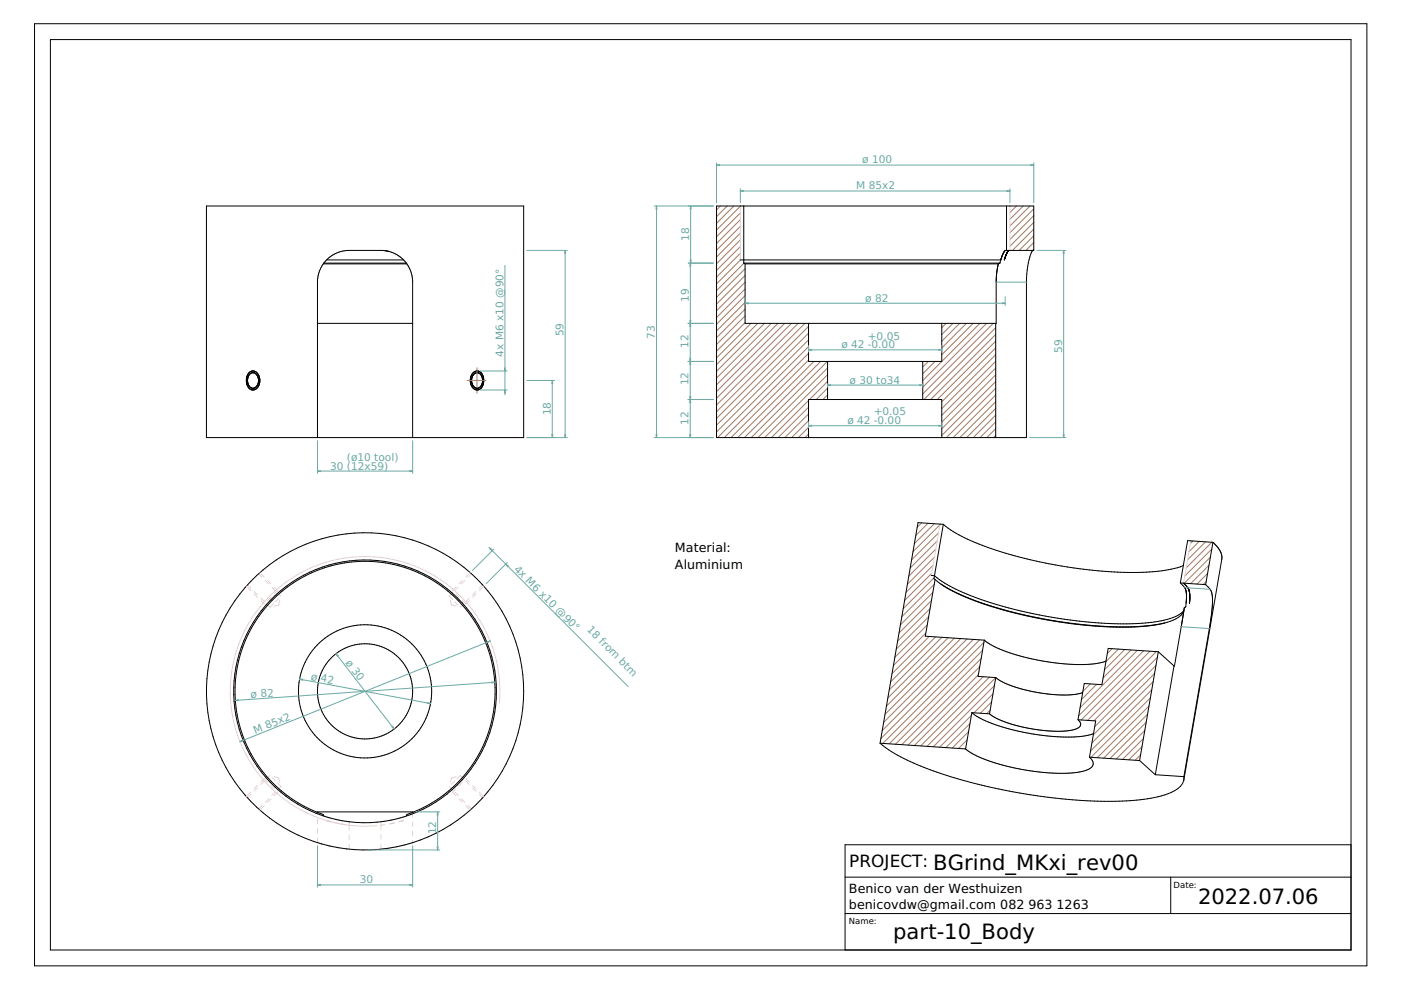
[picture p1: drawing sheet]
<svg xmlns="http://www.w3.org/2000/svg" width="297mm" height="210mm" viewBox="0 0 297 210" stroke-linecap="round" stroke-linejoin="round" font-family="sans-serif">
<g fill="none" stroke="#69aaa5" stroke-width=".21">
<path d="M151.9 34.5v8.5M151.9 35h67.3M151.9 35l.7 .1M152.6 34.9l-.7 .1M218.5 34.9l.7 .1M219.2 34.5v8.5M219.2 35l-.7 .1M107.1 56.3v27.4M111.7 53.1h8.6M119.8 53.1v39.7M119.8 53.1l.1 .7M119.8 53.1l-.1 .7"/>
<path d="M138.7 43.7h12.5M139.2 43.7v49.1M139.2 43.7l.1 .7M139.2 43.7l-.1 .7M145.9 55.8h5.3M146.3 55.1l.1 .7M146.4 55.8l-.1 37M146.4 55.8l.1 .7M146.4 55.8l-.1 .7M146.4 43.7v12.1M146.4 43.7l.1 .7M146.4 43.7l-.1 .7"/>
<path d="M146.5 55.1l-.1 .7M157 40v3M157 40.5h57.1M157 40.5l.6 .1M157.6 40.4l-.6 .1M211.2 59.8h6.4M213.5 40.4l.6 .1M214.1 40v3M214.1 40.5l-.6 .1M219.8 53.1h6.2M225.5 53.1v39.7M225.5 53.1l.1 .7"/>
<path d="M225.5 53.1l-.1 .7M101.8 78.7h5.7M106.9 78l.2 .7 .1-.7M145.9 68.6h5.3M145.9 76.6h5.3M146.2 76l.3 1.3M146.3 67.9l.2 1.3M146.5 76l-.3 1.3M146.5 67.9l-.3 1.3M158 62.9v1.9M158 64.3h55.1M158 64.3l.6 .1"/>
<path d="M158.6 64.2l-.6 .1M171.4 73.3v1.3M171.4 74.2h28.3M171.4 74.2l.7 .1M172.1 74.1l-.7 .1M199 74.1l.7 .1M199.7 73.3v1.3M199.7 74.2l-.7 .1M212.5 64.2l.6 .1M213.1 62.9v1.9M213.1 64.3l-.6 .1M67.3 93.4v7"/>
<path d="M67.3 99.9h20.2M67.3 99.9l.7 .1M68 99.8l-.7 .1M86.8 99.8l.7 .1M87.5 93.4v7M87.5 99.9l-.7 .1M101.9 82.7h5.6M106.9 83.4l.2-.7 .1 .7M111.7 92.8h8.6M111.7 80.7h5.9M117 92.1l.1 .7M117.1 80.7v12.1"/>
<path d="M117.1 80.7l.1 .6M117.1 80.7l-.1 .6M117.2 92.1l-.1 .7M119.7 92.1l.1 .7M119.9 92.1l-.1 .7M138.7 92.8h12.5M139.1 92.1l.1 .7M139.3 92.1l-.1 .7M145.9 84.7h5.3M146.2 84l.3 1.4M146.2 92.1l.1 .7M146.5 84l-.3 1.4"/>
<path d="M146.5 92.1l-.2 .7M171.4 89.4v1.3M171.4 90.3h28.3M171.4 90.3l.7 .1M172.1 90.2l-.7 .1M175.5 81.3v.8M175.5 81.7h20.1M175.5 81.7l.6 .1M176.1 81.5l-.6 .2M195 81.5l.6 .2M195.6 81.3v.8M195.6 81.7l-.6 .1"/>
<path d="M199 90.2l.7 .1M199.7 89.4v1.3M199.7 90.3l-.7 .1M218.3 92.8h7.7M225.4 92.1l.1 .7M225.6 92.1l-.1 .7M103.7 116l3.5 3.6M104 116.2l.4 .6-.6-.4M104.7 116.4l-4.5 4.5M107.2 119.6l26 26M107.2 119.6l.6 .4M107.2 119.6l.4 .6"/>
<path d="M107.6 119.3l-4.6 4.5M71.2 138.6l12.4 16M71.2 138.6l.5 .5M71.2 138.6l.4 .6M103.9 135.9l-53 21.3M103.9 135.9l-.6 .4M103.9 135.9l-.6 .2M250.4 132.9l6 .4M251.2 124.6l5.4 .3M49.9 148.5l.7 .1M50.6 148.3l-.7 .2M51.5 156.9l-.6 .3"/>
<path d="M51.5 157.1l-.6 .1M63.5 144l27.8 5.2M63.5 144h.7M63.5 144l.7 .2M83.1 154.1l.5 .5M83.2 154l.4 .6M90.6 149.2h.7M90.6 148.9l.7 .3M104.2 144.6l.7 .1M104.9 144.7l-55 3.8M104.9 144.7l-.7 .1M67.3 179.3v8.8"/>
<path d="M87.5 179.3v8.8M88.2 172.1h5.1M92.7 179.5l.1 .7M92.8 172.1v8.1M92.8 172.1l.1 .7M92.8 172.1l-.1 .7M92.9 179.5l-.1 .7M67.3 187.6h20.2M67.3 187.6l.7 .2M68 187.5l-.7 .1M78.1 180.2h15.2M86.8 187.5l.7 .1"/>
<path d="M87.5 187.6l-.7 .2"/>
</g>
<g fill="none" stroke="#a47a61" stroke-width=".21">
<path d="M152.7 43.7l-.8 .8M154.2 43.7l-2.3 2.2M155.6 43.7l-3.7 3.6M157 43.7l-5.1 5.1M157 45.2l-5.1 5M157 46.6l-5.1 5M157 48l-5.1 5.1M157 49.4l-5.1 5.1M157 50.9l-5.1 5M157 52.3l-5.1 5M157 53.7l-5.1 5.1M157 55.1l-5.1 5.1"/>
<path d="M157.7 55.8l-5.8 5.8M158 57l-6.1 6M158 58.4l-6.1 6.1M158 59.8l-6.1 6.1M215.5 43.7l-1.4 1.4M216.9 43.7l-2.8 2.8M218.4 43.7l-4.3 4.2M219.2 48.6l-4.5 4.5M219.2 50l-3.1 3.1M219.2 51.4l-1.7 1.7M219.2 52.9l-.3 .2M219.2 44.3l-5.1 5"/>
<path d="M219.2 45.7l-5.1 5.1M219.2 47.1l-5.1 5.1M101.1 78v4M158 61.3l-6.1 6M158 62.7l-6.1 6M158 64.1l-6.1 6.1M158 65.5l-6.1 6.1M158 67l-6.1 6M158 68.4l-6.1 6.1M159.2 68.6l-7.3 7.3M160.7 68.6l-8.8 8.7M162.1 68.6l-10.2 10.1"/>
<path d="M163.5 68.6l-11.6 11.6M164.9 68.6l-13 13M166.4 68.6l-14.5 14.4M167.8 68.6l-15.9 15.8M169.2 68.6l-17.3 17.3M170.7 68.6l-18.8 18.7M171.4 73.5l-19.3 19.3M171.4 74.9l-17.8 17.9M171.4 76.4l-16.4 16.4M171.4 69.2l-19.5 19.5M171.4 70.6l-19.5 19.5M171.4 72.1l-19.5 19.5"/>
<path d="M172.6 76.6l-16.2 16.2M174 76.6l-16.1 16.2M175.4 76.6l-16.1 16.2M175.5 78l-14.8 14.8M175.5 79.5l-13.4 13.3M196.8 76.6l-1.2 1.2M198.2 76.6l-2.6 2.6M200.6 68.6l-.9 .9M202 68.6l-2.3 2.3M203.5 68.6l-3.8 3.8M204.9 68.6l-5.2 5.2M206.3 68.6l-6.6 6.6"/>
<path d="M207.7 68.6l-12.1 12.1M209.2 68.6l-13.6 13.5M210.6 68.6l-15 14.9M211.1 69.5l-15.2 15.2M211.1 70.9l-13.8 13.8M211.1 72.3l-12.4 12.4M211.1 73.8l-11.4 11.4M211.1 75.2l-11.4 11.4M211.1 76.6l-11.4 11.5M211.1 78l-11.4 11.5M211.1 79.5l-11.4 11.4M99 80.7h4"/>
<path d="M101.1 83v.4M171.4 84.9l-7.8 7.9M171.4 86.3l-6.4 6.5M171.4 87.8l-5 5M171.4 89.2l-3.6 3.6M171.4 90.6l-2.1 2.2M171.4 92l-.7 .8M175.5 80.9l-3.9 3.8M175.5 82.3l-2.4 2.4M175.5 83.7l-1 1M211.1 80.9l-11.4 11.4M211.1 82.3l-10.4 10.5"/>
<path d="M211.1 83.8l-9 9M211.1 85.2l-7.6 7.6M211.1 86.6l-6.2 6.2M211.1 88l-4.7 4.8M211.1 89.5l-3.3 3.3M211.1 90.9l-1.9 1.9M211.1 92.3l-.5 .5M195.4 110.9l-.9 .9M196.7 111l-2.5 2.5M197.8 119.9l-5.7 5.7M198.1 111l-4.2 4.3M198.1 118.1l-5.7 5.8"/>
<path d="M198.4 116.4l-5.7 5.8M198.7 114.7l-5.7 5.7M199 113l-5.7 5.7M199.3 111.3l-5.7 5.7M252.9 114.7l-.5 .5M254.3 114.8l-2.2 2.2M255.6 114.9l-3.8 3.8M256.3 119.9l-3.9 3.8M256.6 118.1l-5.5 5.6M256.9 116.4l-5.7 5.7M256.9 115l-5.4 5.4M196.3 134.2l-6.9 6.9"/>
<path d="M196.6 132.5l-6.9 6.9M196.9 130.8l-6.9 6.9M197 134.9l-7.9 7.9M197.2 129.1l-6.9 6.8M197.5 127.3l-6.9 6.9M197.5 121.6l-5.7 5.7M197.8 125.6l-6.9 6.9M198.1 122.5l-6.6 6.5M198.1 123.9l-6.9 6.9M198.3 135l-9.5 9.5M199.7 135.1l-11.2 11.2M201 135.2l-12.8 12.8"/>
<path d="M202.4 135.3l-14.5 14.4M203.7 135.4l-16.1 16M205 135.5l-17.6 17.7M206.4 135.6l-19.3 19.3M207.7 135.7l-20.9 20.9M208 139.6l-18.1 18.2M208.3 137.9l-19.8 19.8M208.6 136.2l-21.4 21.4M235.8 137.5l-1 1.1M237.1 137.6l-2.6 2.7M238.5 137.7l-4.3 4.3M239.8 137.8l-5.9 5.9"/>
<path d="M241.1 137.9l-12.1 12.1M242.5 138l-13.8 13.8M243.8 138.1l-14.6 14.6M245.2 138.2l-14.6 14.5M245.4 139.4l-13.5 13.4M255.7 123.3l-.6 .6M256 121.6l-2.2 2.2M204.8 158.6l-.2 .2M205.1 156.9l-1.9 1.8M205.4 155.1l-3.5 3.5M205.6 153.4l-5 5.1M205.9 151.7l-6.7 6.7"/>
<path d="M207.4 143.1l-14.9 14.9M207.7 141.4l-16.5 16.5M208.4 143.5l-14.5 14.6M209.8 143.6l-14.6 14.6M209.9 150.6l-.7 .7M210.2 148.8l-2.4 2.4M210.5 147.1l-4 4M210.8 145.4l-12.9 12.9M211.1 143.7l-14.6 14.5M231.2 145l-1.6 1.6M232.5 145.1l-3.2 3.2M242.1 158.3l-2.8 2.8"/>
<path d="M242.4 156.6l-4.4 4.4M242.7 154.9l-6 6M243 153.1l-7.7 7.7M243.3 151.4l-9.3 9.3M243.6 149.7l-10.9 11M243.9 148l-12.6 12.6M244.2 146.3l-13 12.9M244.5 144.5l-13 13M244.8 142.8l-13 13M245.1 141.1l-13 13M241.8 160l-1.1 1.2"/>
</g>
<g fill="none" stroke="#000" stroke-width=".21">
<path d="M7.3 5h282.5v199.8h-282.5zM10.7 8.4h275.7v193h-275.7zM43.8 43.7h67.2v49.1h-67.2zM68.6 55.9h17.6M68.7 55.8h17.4M69.2 55.1h16.4M81.6 53.2l.9 .1M86.1 55.8a6.7 6.7 0 0 0-5.3-2.7h-6.8a6.7 6.7 0 0 0-6.7 6.7v33M86.1 55.8l.9 1.5 .5 2.2v33.3M157 55.1h55.2M157.7 55.8l.3 .1M157.7 43.7v12.1"/>
<path d="M157.7 55.8h54.3M158 55.9v12.7h53.2v-9.4l.5-3.3M158 55.9h53.7M212 55.8l-.3 .1M212.2 55.1l-.2 .7M212.2 55h.1M212.3 54.8l-.1 .3M212.3 54.7v.1M212.5 54.1l-.2 .6M212.6 54l-.1 .1M212.6 53.9v.1M212.7 53.8l-.1 .1"/>
<path d="M212.7 53.8h.1M212.7 53.7v.1M212.7 53.7h.1M212.8 53.6l-.1 .1M212.8 53.5v.1M212.8 53.5h.1M212.9 53.4l-.1 .1M212.9 53.4h.1M212.9 53.3v.1M212.9 53.3h.1M213 53.3h-.1M213 55l-.1 .1"/>
<path d="M213 53.3h.1M213 55h.1M213 53.2v.1M213 53.2h.1M213.1 53.2h-.1M213.1 53.1v.1M213.2 53.1h-.1M213.2 54.4h.1M213.2 53.1h6v-9.4h-67.3v49.1h65.7v-33l.4-4.1M213.2 53.1h.1M213.4 43.7v9.4M213.4 53.8l-.4 1.2"/>
<path d="M213.4 53.7v.1M213.5 53.7h-.1M213.5 53.6v.1M213.5 53.6h.1M213.6 53.5l-.1 .1M213.6 53.4v.1M213.6 53.4h.1M213.7 53.3l-.1 .1M213.7 53.3h.1M213.7 53.2v.1M213.8 53.2h-.1M213.8 53.2h.1"/>
<path d="M213.8 53.1v.1M213.9 53.1h-.1M213.9 53.1h.1M218 55.7h.1M218.9 53.2l-.4 .8-.5 1.7M218.9 53.2h.1M219 53.1l-.1 .1M52.6 80l-.1 .1M52.6 79.9v.1M52.7 79.7l-.1 .2M52.7 79.7h.1M52.7 79.6v.1"/>
<path d="M52.8 79.6h-.1M52.8 79.5v.1M52.8 79.4v.1M53.1 79.2l-.3 .2M53.1 79.2h.1M53.2 79.1l-.1 .1M53.3 79.1h-.1M53.5 79l-.2 .1M53.5 79h.1M53.7 79h-.2M53.7 79h.1M53.7 79l.2 .1"/>
<path d="M53.9 79.1h.1M54 79.1h.1M54.1 79.1v.1M54.1 79.2h.1M54.2 79.2v.1M54.2 79.3h.1M54.3 79.3h.1M54.3 79.3l.1 .1M54.4 79.4h.1M54.4 79.4v.1M54.4 79.5l.1 .1M54.5 79.6h.1"/>
<path d="M54.5 79.6l.1 .1M54.6 79.7h.1M54.6 79.7l.1 .4M67.3 68.6h20.2M100.1 79.9v.1M100.1 79.9h.1M100.3 79.6l-.2 .3M100.3 79.5v.1M100.3 79l-.4 .7-.2 .9 .1 .9 .4 .7M100.4 79h-.1M100.6 78.8l-.2 .2M100.6 78.8l.8-.1 .7 .4"/>
<path d="M100.6 78.8h.1M100.6 79.2l-.3 .3M100.7 79.2h-.1M100.8 79.1l-.1 .1M100.8 79.1h.1M101 79l-.2 .1M101 79h.1M101.2 79h-.2M101.2 79h.1M101.3 79l.1 .1M101.4 79.1h.1M101.5 79.1h.1"/>
<path d="M101.6 79.1v.1M101.6 79.2l.2 .1M101.8 79.3h.1M101.8 79.3l.2 .2M102 79.5h.1M102 79.5l.1 .3M102.1 79.1v.1M102.1 79.2l.4 .7 .1 1-.3 .9-.4 .6M102.1 79.8h.1M102.1 79.8l.2 .6M171.4 68.6v8h28.3v-8M175.5 76.6v8.1"/>
<path d="M195.6 76.6v8.1M211.1 68.6v24.2M52.5 80.6v.3M52.5 80.6h.1M52.5 80.9h.1M52.5 80.9v.2M52.5 81.1v.1M52.5 81.2l.1 .1M52.5 80.2v.4M52.5 80.1v.1M52.6 82h.1M52.6 81.3v.1"/>
<path d="M52.6 82l.7 .6 1-.1M52.6 81.4v.1M52.6 81.5h.1M52.6 81.5l.2 .3M52.8 81.8v.1M52.8 81.9l.1 .1M52.9 82h.1M53 82l.1 .1M53.1 82.1v.1M53.1 82.2h.1M53.2 82.2h.1M53.2 82.2l.2 .1"/>
<path d="M53.4 82.3h.1M53.4 82.3h.2M53.7 82.3h-.1M53.9 82.3h-.2M53.9 82.3h.1M54 82.2l-.1 .1M54.1 82.2h-.1M54.3 82.1l-.2 .1M54.3 82v.1M54.3 82.5h.1M54.3 82h.1M54.4 82h-.1"/>
<path d="M54.4 81.9v.1M54.4 81.9h.1M54.5 81.8l-.1 .1M54.5 81.8h.1M54.6 81.7l-.1 .1M54.6 81.6v.1M54.7 81.5l-.1 .1M54.7 81.5h.1M54.7 80.1h.1M54.7 80.1l.1 .2M54.8 81.1l-.1 .4M54.8 80.3h.1"/>
<path d="M54.8 81v.1M54.8 80.3v.2M54.8 81.9l-.5 .6M54.8 80.9v.1M54.8 80.8v.1M54.8 80.5v.1M54.8 80.6v.2M54.8 81.8l.3-1-.2-1.1-.6-.8-.8-.2-.7 .3-.5 .9v1.1l.3 1M54.8 81.8v.1M100 80.8h.1M100 80.8v.2M100 80.5v.3"/>
<path d="M100 80.5h.1M100 81v.1M100 81.1l.1 .1M100 80.3v.2M100 80.2v.1M100.1 81.2v.1M100.1 81.3v.1M100.1 80.1l-.1 .1M100.1 80v.1M100.1 81.4v.1M100.1 81.5l.2 .3M100.2 82.2h.1"/>
<path d="M100.3 82.2l.1 .1M100.3 81.8l.1 .1M100.4 81.9l.2 .2M100.4 82.3v.1M100.4 82.4l.7 .3 .7-.3M100.6 82.1l.1 .1M100.7 82.2l.3 .1M101 82.3h.1M101 82.3h.2M101.3 82.3h-.1M101.4 82.3h-.1M101.5 82.3h-.1"/>
<path d="M101.6 82.2l-.1 .1M101.6 82.2h.1M101.8 82.1l-.2 .1M101.8 82v.1M101.9 82.4h-.1M102 81.9l-.2 .1M102 81.8v.1M102.1 81.6l-.1 .2M102.1 81.6h.1M102.3 81l-.2 .6M102.3 80.4h.1M102.3 80.9v.1"/>
<path d="M102.3 80.4v.3M102.3 80.7h.1M102.3 80.7v.2M171.4 92.8v-8.1h28.3v8.1M200 111.2l-5.4-.4-8 46.8M200 111.2l-2 11.5 .3 .2M200 111.2a37.7 37.7 0 0 0 12.6 5.9l7.8 2 8.6 1.5a65 65 0 0 0 19.3 .1l2.6-.8M257.2 115l.9 1a3.3 3.3 0 0 1 .9 2.7l-8 46.7M257.2 115l-1.6 9M257.2 115l-5.4-.4-1.5 9M197.5 122l.6 .1a37.5 37.5 0 0 0 12.6 5.9l8.4 2.1 8.5 1.4a63.2 63.2 0 0 0 19.2 0l1.9-.6a5.3 5.3 0 0 0 2.3-1.4M198.3 122.9l-2.1 12 12.5 .8"/>
<path d="M198.3 122.9l1.5 1.1M199.5 123.8l2.5 1.5M200.1 124.2l1.9 1.1M202 125.3a85.2 85.2 0 0 0 26.4 7.1l.7 .1a57 57 0 0 0 17.8-.4l1.8-.6a3.8 3.8 0 0 0 2.3-2.1M202 125.3a87.9 87.9 0 0 0 27.5 7.1 57.7 57.7 0 0 0 17.4-.3M208.7 135.7l-1.3 7.7 3.7 .3M208.7 135.7a25.8 25.8 0 0 0 9.7 3.9l5 .9 4.7 .4a18 18 0 0 0 6.4-.7M245.6 138.2l-10.6-.7-1.4 7.7-3.7-.3-1.3 7.7M245.6 138.2l3.3 3M245.6 138.2l-4 23.1M250.3 123.6l.9 1.1 .3 .9-.1 3.1-.3 .1-.1 .7M250.3 123.6l5.3 .4"/>
<path d="M250.9 123.6l1 1 .2 .5 .2 1.2-.1 1.6M251 129.5l-2.1 11.7M255.6 124l1 .9a9.2 9.2 0 0 1 .3 5.1l-5.9 34.7M186.6 157.6a40.2 40.2 0 0 0 12.8 6.4 116.8 116.8 0 0 0 40.1 5.8l2.3-.2a19 19 0 0 0 7.9-2.4l1-1.1 .3-.7M186.6 157.6l18.1 1.2M204.7 158.8a26.2 26.2 0 0 0 9.9 3.9l5.5 .9 5.2 .4a12.6 12.6 0 0 0 5.9-1.1 1.33 1.33 0 0 0-.2-2.4M206 151.1l-1.3 7.7M206 151.1a25.8 25.8 0 0 0 9.7 3.9l5 .9 4.8 .4a18 18 0 0 0 6.4-.8M206 151.1l3.8 .3M209.8 151.4l1.1 .7 1.4 .7 3.9 1.2 4.6 .8 4.3 .2a6.9 6.9 0 0 0 3.8-.9 1 1 0 0 0-.3-1.5M211.1 143.7l-1.3 7.7M211.1 143.7a22.8 22.8 0 0 0 9.3 3.2l5.3 .5a11.1 11.1 0 0 0 3.9-.6"/>
<path d="M228.6 152.6l3.7 .3-1.3 7.6M248.9 141.2l-4 23.1M67.3 172.2h20.2M68.6 173l-.1-.3a27.6 27.6 0 0 1-13.3-42.4 27.6 27.6 0 0 1 44.4 0 27.6 27.6 0 0 1-13.3 42.4l-.1 .3M231 160.5l10.6 .8M241.6 161.3l3.3 3M244.9 164.3l6.1 .4M251 164.7v.7M286.4 179.1h-107.2v22.3M179.2 193.7h107.2M179.2 186h107.2M248.2 186v7.7"/>
<circle cx="77.4" cy="146.6" r="10.1"/>
<circle cx="77.4" cy="146.6" r="27.9"/>
<circle cx="77.4" cy="146.6" r="33.6"/>
<circle cx="77.4" cy="146.6" r="14.1"/>
</g>
<g fill="none" stroke="#e6c8e1" stroke-width=".21">
<path d="M157 43.7v11.4M214.1 43.7v9.4M199.3 111.1l-1.8 10.9M252.5 114.7l-1.6 8.9M52.2 124.3h.1M52.5 124l.7 .7M52.5 124.5l.7 .7M53.9 125.4l.7 .7M53.9 125.9l.7 .7M54.8 121.7l.7 .7M55.1 121.4v.1M55.3 126.8l.7 .7"/>
<path d="M55.3 127.3l.7 .7M55.3 121.7l.7 .7M56.2 123.1l.7 .7M56.5 128l.7 .8 .7-.8M56.8 123.1l.7 .7M57.5 126.6l-.7 .7M57.6 124.5l.8 .7M58.2 124.5l.7 .7-.7 .7M58.9 125.7l.7 .7M59.1 126.9l-.7 .7M59.3 127.3l-.2 1-1 .2M95.5 127.3l.2 1 1 .2"/>
<path d="M95.9 125.7l-.7 .7 .7 .7M96.4 127.6l.7 .7M96.6 124.5l-.6 .7M96.7 125.9l.7 .7M97.2 124.5l-.8 .7M98 123.1l-.7 .7M98.1 127.3l.7 .8 .7-.8M98.3 128l-.7 .8M98.6 123.1l-.7 .7M99.5 121.7l-.7 .7M99.5 126.8l-.7 .7M99.7 121.4v.1"/>
<path d="M100 121.7l-.7 .7M100.9 125.9l-.7 .7M100.9 125.4l-.7 .7M102.3 124.5l-.7 .7M102.3 124l-.7 .7M102.6 124.3h-.1M105.9 149.1a28.6 28.6 0 0 0-24.1-30.8 28.6 28.6 0 0 0-32.3 22.1 28.6 28.6 0 0 0 19.9 33.6M52.3 168.8l-.1 .1M53.2 168.5l-.7 .7M53.2 167.9l-.7 .7M54.6 167l-.7 .8M54.6 166.5l-.7 .7"/>
<path d="M55.1 171.7h.1M55.3 165.8l.7-.7 .7 .7M55.5 170.8l-.7 .7M56 165.6l-.7 .7M56 170.8l-.7 .7M56.9 169.4l-.7 .7M57.2 164.4l-.7 .7M57.4 166.5l.7 .7M57.5 169.4l-.7 .7M57.7 164.9l.7 .7M58.1 164.7l1 .2 .2 1M58.4 168l-.8 .7"/>
<path d="M58.8 167.9l-.6 .8M58.9 166l.7 .8-.7 .7M67.3 172.2v.1M67.3 177.7v1l1 .2M67.3 172.2v.5M67.3 173.7v1M67.3 175.7v1M67.3 172.3l.3 .1M67.4 172.3h.1M67.5 172.3h.1M67.6 172.4l.6 .2M67.7 172.4h.1"/>
<path d="M67.8 172.4h.1M67.9 172.5h.1M68 172.5h.1M68.1 172.6h.1M68.6 173l1.6 .5M69.2 174l.4 .1M69.2 179.2l1 .2M69.3 174h.1M69.4 174a28.6 28.6 0 0 0 10.5 1.1M69.6 174.1h.2M69.7 174.1l.2 .1M69.9 174.2h.3"/>
<path d="M70.2 174.2h.1M70.7 174.4l1 .2M71.2 173.7h.1M71.2 173.7l.9 .2M71.2 179.6l1 .2M72.3 174.7l1 .2M73.1 174.1h.1M73.1 174.1l.9 .1v.8M74 179v1l-.8-.1M74 175v1M74 177v1M80.8 177v1"/>
<path d="M80.8 179v1M81.6 179.9l-.8 .1M81.6 174.9l-.8 .1M81.7 174.1h.1M81.7 174.1l-.9 .1v1.8M83.6 174.5l-1 .2M83.6 179.6l-1 .2M83.6 173.7h.1M83.6 173.7l-.9 .2M85.6 179.2l-1 .2M85.6 174l-1 .3M86.2 173l-1.6 .5"/>
<path d="M86.6 172.6h.1M86.7 172.6h-.1M86.8 172.5h.1M86.9 172.5h-.1M86.9 172.5h.1M87.1 172.4h.1M87.2 172.4l-.6 .2M87.2 172.4h.1M87.3 172.3h-.1M87.4 172.3h-.1M87.4 172.3h.1M87.5 172.2l-.3 .2"/>
<path d="M87.5 178.2v.5l-1 .2M87.5 172.2v1M87.5 174.2v1M87.5 176.2v1M95.3 166.8l.7 .7M96.4 165.6l-.7 .7M96.4 168l.8 .7M96.7 167.3l-.8 .7 .8 .7M96.7 164.7l-1 .2-.2 1M96.9 165.1l.7-.7 .7 .7M97.4 169.4l.7 .7M97.9 169.4l.7 .7"/>
<path d="M98.1 165.9l-.7 .7M98.8 165.2l.7 .6M98.8 170.8l.7 .7M98.8 165.6l.7 .7M99.3 170.8l.7 .7M99.7 171.7h.1M100.2 167l.7 .8M100.2 166.5l.7 .8M101.6 168.5l.7 .7M101.6 168l.7 .7M102.5 168.8l.1 .1"/>
</g>
<g font-size="4.5">
<text x="197.8" y="184.5">BGrind_MKxi_rev00</text>
<text x="254" y="191.7">2022.07.06</text>
<text x="189.4" y="199.2">part-10_Body</text>
</g>
<text font-size="3.6" x="180" y="183.8">PROJECT:</text>
<g font-size="2.7">
<text x="143.1" y="117.1">Material:</text>
<text x="143.1" y="120.5">Aluminium</text>
<text x="180" y="189.4">Benico van der Westhuizen</text>
<text x="180" y="192.8">benicovdw@gmail.com 082</text>
<text x="218.1" y="192.8">963</text>
<text x="224" y="192.8">1263</text>
</g>
<g font-size="2.2" fill="#69aaa5">
<text x="182.8" y="34.7">ø 100</text>
<text x="181.6" y="40.2">M 85x2</text>
<text x="146.1" y="51" transform="rotate(-90 146.1 51)">18</text>
<text x="146" y="64" transform="rotate(-90 146 64)">19</text>
<text x="183.5" y="64">ø 82</text>
<text x="119.5" y="71.3" transform="rotate(-90 119.5 71.3)">59</text>
<text x="138.9" y="71.9" transform="rotate(-90 138.9 71.9)">73</text>
<text x="184" y="72">+0.05</text>
<text x="106.7" y="75.6" transform="rotate(-90 106.7 75.6)">4x M6 x10 @90°</text>
<text x="146" y="73.8" transform="rotate(-90 146 73.8)">12</text>
<text x="178.4" y="73.8">ø 42 -0.00</text>
<text x="225.2" y="74.9" transform="rotate(-90 225.2 74.9)">59</text>
<text x="146" y="81.7" transform="rotate(-90 146 81.7)">12</text>
<text x="180.1" y="81.3">ø 30 to34</text>
<text x="116.8" y="88.1" transform="rotate(-90 116.8 88.1)">18</text>
<text x="179.7" y="89.9">ø 42 -0.00</text>
<text x="185.3" y="88.1">+0.05</text>
<text x="146" y="90" transform="rotate(-90 146 90)">12</text>
<text x="70" y="99.5">30 (12x59)</text>
<text x="73.5" y="97.7">(ø10 tool)</text>
<text x="108.8" y="120.8" transform="rotate(45 108.8 120.8)">4x M6 x10 @90°</text>
<text x="124.3" y="133.6" transform="rotate(45 124.3 133.6)">18 from btm</text>
<text x="73.2" y="140.6" transform="rotate(52 73.2 140.6)">ø 30</text>
<text x="53.2" y="147.9" transform="rotate(-4 53.2 147.9)">ø 82</text>
<text x="65.8" y="144.1" transform="rotate(11 65.8 144.1)">ø 42</text>
<text x="54.1" y="155.6" transform="rotate(-22 54.1 155.6)">M 85x2</text>
<text x="92.5" y="176.9" transform="rotate(-90 92.5 176.9)">12</text>
<text x="76.3" y="187.3">30</text>
</g>
<g font-size="1.8">
<text x="248.8" y="188.2">Date:</text>
<text x="180" y="195.8">Name:</text>
</g>
</svg>
